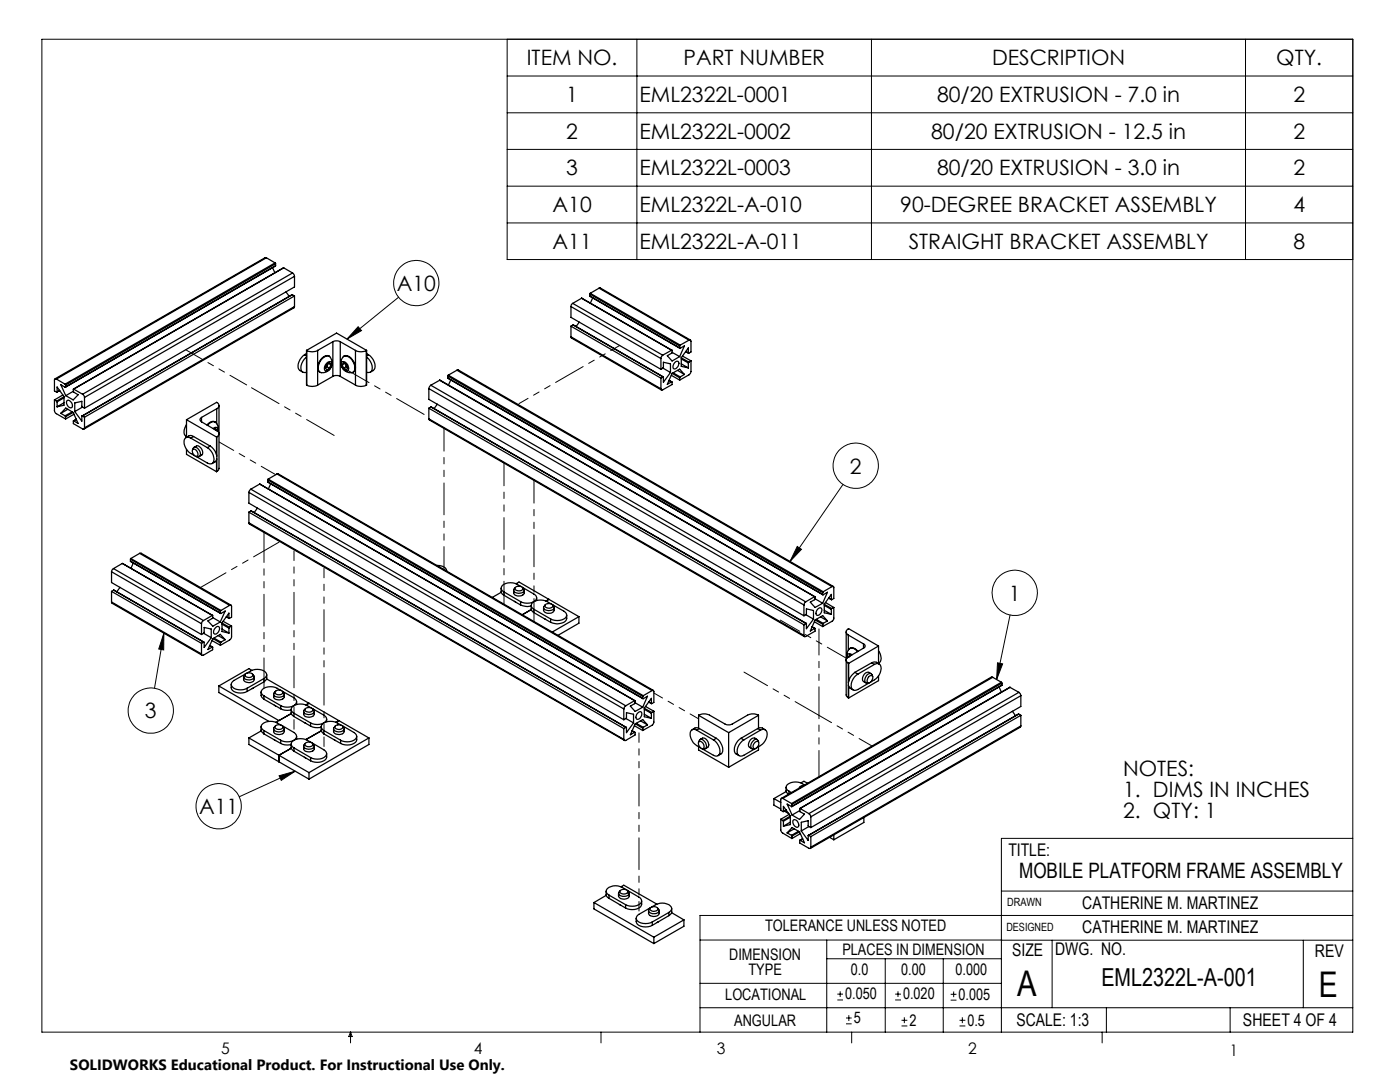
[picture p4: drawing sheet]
<svg xmlns="http://www.w3.org/2000/svg" width="279mm" height="216mm" viewBox="0 0 279 216" stroke-linecap="round" stroke-linejoin="round" font-family="sans-serif">
<g fill="none" stroke="#000" stroke-width=".2">
<path d="M8.4 7.8h261.6v198.2h-261.6zM101.2 7.8v44h168.8M101.2 15.2h168.8M127.1 7.8v44M173.9 7.8v44M248.6 7.8v44M101.2 22.5h168.8M101.2 29.8h168.8M101.2 37.1h168.8M79.6 59.3l-10.3 8.4M101.2 44.5h168.8M71.5 65.2l.6 .8-2.8 1.7z"/>
<path d="M168.2 96.7l-10.5 15.3M159.1 109l.8 .6-2.2 2.4zM32.7 126.4v3.3l-1-.2zM32.7 126.4l-1.9 10.9M199.1 132.3l1 .2-1.2 3.1zM201.6 122.7l-2.7 12.9M55.7 154.8l3.2-.9-2.8 1.8zM58.9 153.9l-11.2 5.1M199.8 177.8h70.2M270 167.3h-70.2v38.7M139.7 187.6h60.2M139.7 196.2h60.1"/>
<path d="M165 187.6v18.4M165 191.3h34.8M167.1 199.5h1.1M167.1 198.4h1.1M167.7 197.8v1.1M176.7 191.3v14.7M178.6 199.5h1.2M178.6 198.4h1.2M179.2 197.8v1.1M188.2 191.3v14.7M189.7 199.6h1.2M189.7 198.4h1.2"/>
<path d="M190.3 197.8v1.2M199.8 187.6h70.2M210 187.6v13.5M260.1 187.6v13.5M270 182.7h-130.3v23.3M70 206v2.1M70 206l.3 .8h-.7zM119.9 206v2.1M139.7 201.1h130.3M168.8 204.3h1.2M168.8 203.1h1.2M169.4 202.6v1.1"/>
<path d="M170 206v2.1M179.9 204.7h1.2M179.9 203.6h1.2M180.5 203v1.2M191.5 204.7h1.2M191.5 203.6h1.2M192.1 203v1.2M220 206v2.1M220.8 201.1v4.9M245.5 201.1v4.9"/>
<circle cx="83.1" cy="56.5" r="4.5"/>
<circle cx="170.8" cy="92.9" r="4.5"/>
<circle cx="202.5" cy="118.3" r="4.5"/>
<circle cx="30.1" cy="141.8" r="4.5"/>
<circle cx="43.6" cy="160.9" r="4.5"/>
</g>
<path d="M71.5 65.2l.6 .8-2.8 1.7zM199.1 132.3l1 .2-1.2 3.1zM159.1 109l.8 .6-2.2 2.4zM55.7 154.8l3.2-.9-2.8 1.8zM32.7 126.4v3.3l-1-.2z" fill="#000"/>
<g fill="none" stroke="#000" stroke-width=".25">
<path d="M53.2 51.4h-.3l-41.9 24.2M53.2 51.4l-41.9 24.2M53.2 51.4l1.7 1.1M54.4 53.4l.5 1M54.9 52.5l.1 .1M54.9 52.5l-41.9 24.2M55 53l-41.9 24.3M55 52.6l-41.9 24.2M55 52.6v.4M55 53l-41.9 24.2M56.6 53.4l-42 24.2M56.6 53.4l-41.9 24.2"/>
<path d="M56.6 53.4l1.8 1.1M57.1 58.2l.6 .9M58.3 58.8h.1M58.3 58.8l-41.9 24.2M58.3 58.8l.5 .3M58.4 54.5l.3 .3 .1 .3M58.4 54.5l-41.9 24.2M58.8 55.1l-41.9 24.2M58.8 55.1v2.2l-41.9 24.2M58.8 59.1v2.1M58.8 59.1l-41.9 24.2M116.1 59.5l18 10.4"/>
<path d="M116.1 59.5l-1.8 1M116.1 59.5l17.9 10.4M117.7 59.1h.1M117.7 59.1l18 10.4M117.7 58.7l17.9 10.3M117.7 58.7v.4M117.8 58.5l-.1 .2M117.8 58.5l17.9 10.4M118.3 59.4l-.5 1.1M119.6 57.5l.2-.1 18 10.4M119.6 57.5l-1.8 1M119.6 57.5l17.9 10.4"/>
<path d="M10.9 79.8l.1 2.5 2.1 1.3M10.9 79.8l.4 .2M11.3 75.6a.23 .23 0 0 0-.3 0 .23 .23 0 0 0-.1 .2v2.2l.5 .2M11.3 75.6l1.7 1.1M11.4 78.2v-1l1.4 1.9v1.8l-1.4 .3M11.9 77.9l-.5 .3M12.6 78.8l-1.7 1M12.8 79.4l-1.4 .8M12.8 79.2l-1.5 .8M13 76.7l.1 .1M13.1 77.2l-1-.4 1 2.2M13.1 76.8v.4"/>
<path d="M13.4 79.9a.95 .95 0 0 1 .9 1.5 .97 .97 0 0 1-.9-1.5zM14.6 78.1l1 .7-1 1-1.5-.8M14.6 78.1l-1.5 .9M14.7 77.6l-.1 .5M14.7 77.6l1.8 1.1M16.5 78.7l.4 .6M16.9 79.3v2.2M58.8 61.2l-.1 .2-41.9 24.2M58.8 61.2l-41.9 24.2M60.8 70.8a2.58 2.58 0 0 0-1.1 2.9l.7 .6M60.8 70.8l.4 .2M61.2 71.2a2.55 2.55 0 0 0-1 2.9 .84 .84 0 0 0 1 .2"/>
<path d="M61.2 70.6l-.4 .2M61.2 69.9h.1M61.2 69.9l6-3.4 6 3.4M61.2 69.9v6.9M61.2 69.9a2.26 2.26 0 0 0 2.2 0M61.2 76.8a2.26 2.26 0 0 0 2.2 0M63.4 69.9v6.9M64.1 71.8a1.17 1.17 0 0 1 1.8-.5 1.96 1.96 0 0 1 0 2.2 1.96 1.96 0 0 1-2 .8 1.76 1.76 0 0 1 0-2.2zM65.1 72.6a.63 .63 0 0 1 1.1-.2 1.24 1.24 0 0 1-1.3 1.6 1.04 1.04 0 0 1 .2-1.4zM65.2 73.2l-.2 .1M65.2 73.2l.6 .3M65.5 72.6l-.3 .6"/>
<path d="M65.5 72.5l.5 .3M65.7 71.1a1.28 1.28 0 0 0-1.7 .6l-.2 .4a1.59 1.59 0 0 0 .1 2.2M66 72.8l-.2-.4-.6 .3-.3 .7 .3 .4 .6-.3M66 72.8l-.2 .7M66.4 68.2a1.64 1.64 0 0 1 1.5 0M66.4 75.1a1.64 1.64 0 0 1 1.5 0M66.4 68.2l-3 1.7M66.4 68.2v6.9M66.4 75.1l-3 1.7M67.9 68.2l3 1.7M67.9 75.1l3 1.7M67.9 68.2v6.9"/>
<path d="M68.3 72.2a1.21 1.21 0 0 1 1.1 1.8 1.21 1.21 0 0 1-1.1-1.8zM68.3 72.8l.3-.4 .5 .3 .3 .7-.3 .4-.5-.3M68.3 72.8l.3 .7M68.6 71.1a2.15 2.15 0 0 1 2.2 2.3 .86 .86 0 0 1-1.1 1 1.94 1.94 0 0 1-1.5-1.3 1.94 1.94 0 0 1 .4-2zM68.6 71.1a1.24 1.24 0 0 1 1.7 .6 2.12 2.12 0 0 1 .5 2.3l-.4 .3M68.8 72.5l-.5 .3M68.9 72.6l.2 .6M69.1 73.2l.3 .1M69.1 73.2l-.5 .3M70.9 69.9a2.19 2.19 0 0 0 2.2 0M70.9 76.8a2.19 2.19 0 0 0 2.2 0M70.9 69.9v6.9"/>
<path d="M73.1 69.9h.1M73.1 69.9v6.9M73.2 71.2a2.55 2.55 0 0 1 .9 2.9 .84 .84 0 0 1-.9 .2M73.2 70.6l.3 .2M73.2 69.9l-.1 6.9M73.5 70.8a2.54 2.54 0 0 1 1.2 2.9l-.8 .6M73.5 70.8l-.3 .2M85.6 77.5l74.8 43.2M85.6 77.5v2.2l74.8 43.2M86 76.9l-.4 .6M86 76.9l74.8 43.2M87.7 75.9l74.9 43.2"/>
<path d="M87.7 75.9l-1.7 1M89.4 75.4v.1M89.4 75.4l74.8 43.3M89.4 75l74.8 43.3M89.4 75v.4M89.5 74.9l-.1 .1M89.5 74.9l74.8 43.2M90 75.8l-.5 1M91.2 73.9l.3-.1 74.8 43.2M91.2 73.9l74.9 43.2M91.2 73.9l-1.7 1M113.9 67.2l.1 .2 18 10.4"/>
<path d="M113.9 61.2l18 10.3M113.9 61.2v2.1l18 10.4M113.9 65.1v2.1M113.9 65.1l18 10.4M113.9 67.2l18 10.4M114.3 60.5l-.3 .4-.1 .3M114.3 60.5l18 10.4M114.4 64.8h.1M114.4 64.8l18 10.4M114.4 64.8l-.5 .3M115.6 64.3l-.6 .9M131.9 71.5v2.2"/>
<path d="M131.9 75.5v2.1M132.3 70.9l-.4 .6M132.3 73.4l1.5 .9M132.3 73.4l.1-1.1 1.4 .3v1.7M132.3 73.4l-.4 .3M133.5 75.9l.6 .3M133.5 75.9l.5 .3M133.8 74.3l-1.4 2v-1.1l-.5 .3M134 74.9l1.6 .9M134 76.2l.1 .5-1.8 1.1a.21 .21 0 0 1-.3 0 .21 .21 0 0 1-.1-.2M134 69.9h.1M134 69.9l-1.7 1"/>
<path d="M134.1 70.3v.2l-.9 .5 .9 1 1.5-.8M134.1 69.9v.4M134.1 70.3l1.5 .9M134.2 74.5l1.4 .9M134.3 74.4l1.4 .8M134.7 72.4l.2-.3h.4a.99 .99 0 0 1-.8 1.5 .85 .85 0 0 1 .2-1.2zM135.2 73.9l1.4 .8M135.6 69l.1 .5 .9-.5-1 2.2M135.6 75.4v.4M135.7 75.2l-.1 .2M135.7 68.9l-.1 .1M136 72.6l1.4 .8"/>
<path d="M136 71.4l1.5 .8M136 71.6l1.4 .8M136.2 71l1.7 1M136.6 74.7l-.9 .5M136.6 74.7l-1-1-1.5 .8-.9 2.2 .8-.5M137.4 70.4l-.6-.2 .6 .3M137.4 70.4v-1l-1.4 2v1.7l1.4 .3M137.4 72.4v1M137.5 72.2l-.1 .2M137.5 67.9a.24 .24 0 0 1 .3-.1 .24 .24 0 0 1 .1 .3v2.1l-.4 .3-.1-.1M137.5 67.9l-1.8 1M137.9 72l-.1 2.4-.3 .4-1.9 1"/>
<path d="M137.9 72l-.4 .2M11.3 80l.1 .2M11.4 80.2v1M12.1 82.5l1-1.1 1.5 .9 1 2.2-.9-.5M12.1 82.5l.9 .5M12.8 80.4l-1.4 .8M13 83l.1 .1M13.1 83.1v.5M13.5 81.7l-1.4 .8M14.4 82.2l-1.4 .8M14.6 82.3l-1.5 .8M14.6 84v.5l1.9 1.1a.23 .23 0 0 0 .2 0 .23 .23 0 0 0 .2-.2"/>
<path d="M14.7 84h-.1M14.8 82.7l-1.7 .9M14.9 82.1l1.4 1.9v-1l.6 .3M15.2 83.6l-.6 .4M15.2 83.7l-.5 .3M16.4 81.2l-.1-1.1-1.4 .3v1.7M16.4 81.2l.5 .3M16.4 81.2l-1.5 .9M16.9 83.3v2.1M37.2 84.7a1.68 1.68 0 0 0 0 2.4M37.2 89.7v1l6 3.4M37.2 83.7v3.5"/>
<path d="M37.2 83.7l6 3.5M38.1 87.4a.81 .81 0 0 0-1-.1 .81 .81 0 0 0-.4 .9l.4 1.3a3.2 3.2 0 0 0 1.7 1.4M38.1 87.4l3.3 1.9M38.4 89.8l.3-.5a1.21 1.21 0 0 1 1.1 1.8h-.6M38.5 89.7a.93 .93 0 0 1 .9 1.3 .93 .93 0 0 1-.9-1.3zM38.6 87.1l-.6-.2-.9 .4M38.6 87.1l-.5 .3M38.6 87.1l3.3 1.9M38.7 89.3l.5-.3a1.2 1.2 0 0 1 1.1 1.8l-.5 .3M40.2 83.3a.46 .46 0 0 0-.3 .4 .46 .46 0 0 0 .3 .5M40.2 84.2l3.1 1.7a.64 .64 0 0 1 .4 .7 .64 .64 0 0 1-.4 .6M40.2 83.3v.9"/>
<path d="M41.4 89.3a2.54 2.54 0 0 1 1.1 3 .83 .83 0 0 1-1.1 .1l-2.3-1.3M41.4 84.8a1.09 1.09 0 0 1 .9-.6 1.09 1.09 0 0 1 1.1 .5l.1 .6v.8a.54 .54 0 0 0-.1-.6 .54 .54 0 0 0-.5-.2l-.4 .2M41.9 89a2.54 2.54 0 0 1 1.2 3l-.8 .5M41.9 89l-.5 .3M42.8 85.7l.2-.2 .3 .4zM43 84.2a1.26 1.26 0 0 0-1.7 .6M43.2 87.2v3.6M43.2 91.7v2.4M43.3 81.6a.66 .66 0 0 0 .4-.7 .66 .66 0 0 0-.5-.6l-6 3.4M43.3 81.6l-3.1 1.7M43.3 87.2h-.1M43.3 94.1h-.1"/>
<path d="M43.3 81.6v3M43.3 87.2v3.9M43.3 91.5v2.6M43.3 85.9h.1M43.7 80.9v12.6l-.1 .3-.3 .3M49.7 98.2v2.2l74.8 43.2M49.7 98.2l74.8 43.3M50.1 97.6l-.4 .6M50.1 97.6l74.8 43.2M51.8 96.6h.1M51.8 96.6l74.9 43.2M51.8 96.6l-1.7 1"/>
<path d="M53.4 96.2l74.9 43.2M53.4 95.8l74.9 43.2M53.4 96.2l74.9 43.1M53.4 95.8v.4M53.5 95.6l-.1 .2M53.5 95.6l74.9 43.2M54 96.6l-.4 1M55.3 94.6h.3l74.8 43.2M55.3 94.6l-1.8 1M55.3 94.6l74.8 43.2M85.6 83.6l.1 .2 74.8 43.2M85.6 81.5v2.1"/>
<path d="M85.6 81.5l74.8 43.2M85.6 83.6l74.8 43.2M86 81.2l74.9 43.2M86 81.2l-.4 .3M87.3 80.6l-.7 .9M22.3 114.1l17.9 10.4M22.3 114.1v2.1l17.9 10.4M22.3 118v2.1M22.3 118l17.9 10.4M22.6 113.5l-.3 .6M22.6 113.5l18 10.3M22.7 117.8l18 10.3"/>
<path d="M22.7 117.8l-.4 .2M22.7 117.8l17.9 10.3M24 117.2l-.7 .9M24.4 112.4h.1M24.4 112.4l18 10.4M24.4 112.4l-1.8 1.1M26 112l18 10.4M26 111.6l18 10.4M26 112l18 10.3M26 111.6v.4M26.1 111.4l-.1 .2M26.1 111.4l18 10.4"/>
<path d="M26.6 112.4l-.5 1M27.9 110.4h.3l17.9 10.4M27.9 110.4l-1.8 1M27.9 110.4l17.9 10.4M49.7 104.3l.1 .3 74.8 43.1M49.7 102.2v2.1M49.7 102.2l74.8 43.2M49.7 104.3l74.8 43.2M50.1 102h.1M50.1 102l74.9 43.1M50.1 102l-.4 .2M51.4 101.4l-.7 .9"/>
<path d="M87.2 112.8a1.68 1.68 0 0 1 1.9 1.1M100 117.4a1.17 1.17 0 0 0 .6 1.4M100 118.2l-1.8 1M100.6 118.1l3.3 2M100.6 118.1v.7M100.6 118.8l3.3 1.9M102.5 117.8v.5a1.23 1.23 0 0 0 2.1 0v-.5M102.7 120l.2 .1M102.8 117.3l-.3 .5a1.28 1.28 0 0 0 2.1 .1v-.2l-.3-.4M102.9 117.2l.5-.2a.75 .75 0 0 1 1 .5 .91 .91 0 0 1-1.6-.1zM103 116.5l.6-.4 11.9 6.9M104 117.1a2.8 2.8 0 0 0-3.9 0 .78 .78 0 0 0 .5 1"/>
<path d="M104.2 117.2l2.3 1.3a.79 .79 0 0 1 .6 .8 .79 .79 0 0 1-.6 .8 2.91 2.91 0 0 1-2.6 0M107.1 119.3v.5M109.5 119.6l-.5 .3M162.6 119.1h.1l-.1 .5-.9 .6 1 1 1.5-.8M162.6 119.1l-1.8 1M162.7 119.5l1.5 .9M164.2 118.3l.1 .4 .8-.5-.9 2.2M164.3 118.1l-.1 .2M165.4 119.3l.5 .4M165.4 119.3l.5 .3M165.9 119.6v-1l-1.4 1.9v1.8l1.4 .3M166.1 117.1a.21 .21 0 0 1 .2-.1 .21 .21 0 0 1 .1 .3v2.1l-.5 .2"/>
<path d="M166.1 117.1l-1.8 1M22.3 120.1l.1 .3 17.9 10.3M22.3 120.1l17.9 10.4M40.2 124.5v2.1M40.2 128.4v2.1M40.6 123.8l-.3 .3-.1 .4M40.6 126.4l.1-1.2 1.5 .3v1.7M40.6 128.1l-.4 .3M40.6 126.4l-.4 .2M40.6 126.4l1.6 .8M42.2 127.2l-1.5 2v-1l-.1-.1M42.3 127.8l1.7 1"/>
<path d="M42.4 129.1v.5l-1.8 1.1a.25 .25 0 0 1-.3 0 .25 .25 0 0 1-.1-.2M42.4 129.1l-.5-.3 .5 .3M42.4 123.2v-.4l-1.8 1M42.4 123.2v.2l-.9 .5 1 1.1 1.5-.9M42.4 123.2l1.6 .9M42.5 127.4l1.5 .9M42.7 127.3l1.4 .8M43 125.3l.2-.2 .4-.1a.99 .99 0 0 1-.8 1.5 .83 .83 0 0 1 .2-1.2zM43.5 126.8l1.4 .8M43.7 136.9l12 6.9 2.4-1.4-3 1.7M43.7 136.9v1.3l10 5.7M44 122.3l.1 .1 .8-.5-.9 2.2"/>
<path d="M44 122v.3M44 128.3v.5M44.1 128.1l-.1 .2M44.1 121.8l-.1 .2M44.3 125.5l1.4 .8M44.3 124.3l1.5 .9M44.3 124.5l1.4 .8M44.5 124l1.7 .9M44.9 127.6l-.8 .5M44.9 127.6l-.9-1-1.5 .9-1 2.1 .9-.5M45.2 123.1l.5 .3M45.2 123l.5 .3"/>
<path d="M45.7 123.3v-1l-1.4 2v1.7l1.4 .3M45.7 125.3v1M45.8 125.2l-.1 .1M45.8 120.8a.23 .23 0 0 1 .3 0 .23 .23 0 0 1 .1 .2v2.2l-.4 .2-.1-.1M45.8 120.8l-1.7 1M46.1 136.6a1.34 1.34 0 0 0 1.4 1.7 2.77 2.77 0 0 0 1.8-.3M46.2 124.9l-.1 2.5-2.1 1.4M46.2 124.9l-.4 .3M48.6 135.1v.5a1.23 1.23 0 0 0 2.1 0v-.5M48.9 134.5l-.3 .5a1.21 1.21 0 0 0 2.1 .1l-.3-.6M49 134.5l.5-.2a.77 .77 0 0 1 1 .5 .94 .94 0 0 1-1.6-.1zM49 134.5l-2.3 1.3a.9 .9 0 0 0-.5 1 .9 .9 0 0 0 .9 .7l.4 .1a2.77 2.77 0 0 0 1.8-.3"/>
<path d="M49.2 134.3a2.8 2.8 0 0 1 4 .1 .8 .8 0 0 1-.5 1M49.3 137.3v.7M50.3 133.8l-.6-.4-6 3.5M50.6 137.3l-.3 .1M52.1 138.1a1.19 1.19 0 0 0 .6 1.4M52.7 135.4v.7M52.7 138.9v.6M52.7 138.9l3.3 1.9M52.7 139.5l3.3 1.9M52.7 135.4l-3.4 1.9M52.7 136.1l-3.4 1.9M53.2 135.5l8.5 4.8"/>
<path d="M53.2 134.7a1.17 1.17 0 0 1-.5 1.4M54.6 138.5a1.09 1.09 0 0 0 .6 1.1 1.09 1.09 0 0 0 1.2-.1l.3-.4v-.6M54.9 138l-.3 .5a1.15 1.15 0 0 0 1.8 .5l.3-.4-.3-.6M55.1 137.8l.3-.1a.68 .68 0 0 1 .7 0 .68 .68 0 0 1 .3 .7l-.7 .2a.59 .59 0 0 1-.8-.6zM56.1 137.8a2.8 2.8 0 0 0-3.9 0 .8 .8 0 0 0 .5 1.1M56.3 137.9l2.4 1.3a.9 .9 0 0 1 .5 1.1 .9 .9 0 0 1-.9 .7l-.5 .1a2.77 2.77 0 0 1-1.8-.3M103.9 120.7l1.3 .3 .8-.1M103.9 120.1v.6M106 120.8a1.21 1.21 0 0 0 .5 1.4M106 121.6l-1.8 1.1M106.5 121.6l3.4 1.9M106.5 121.6v.6"/>
<path d="M106.5 122.2l3.4 2M108.5 121.2a1.09 1.09 0 0 0 .6 1.1 1.09 1.09 0 0 0 1.2-.1l.3-.4v-.6M108.7 123.4l.2 .2M108.8 120.7l-.3 .4a.9 .9 0 0 0 1.3 .7 .62 .62 0 0 0 .7-.8l-.2-.3M108.8 120.7l.5-.3a.77 .77 0 0 1 1 .6 .94 .94 0 0 1-1.6-.2zM109.9 123.5v.7M110 120.5a3 3 0 0 0-3.7-.2 .78 .78 0 0 0 .2 1.3M110.2 120.7l2.3 1.3a.82 .82 0 0 1 .6 .7 .82 .82 0 0 1-.6 .8l-1.3 .3-1.3-.3M113.1 122.7a1.34 1.34 0 0 1-1.4 1.7l-.5 .1-1.3-.3M115.5 123l-5.3 3.1M115.5 123v1.4l-4.2 2.4M128.3 139.3l.1 .1 .8-.5-.9 2.2"/>
<path d="M128.3 139v.3M128.4 138.8l-.1 .2M130.1 137.8a.21 .21 0 0 1 .3 0 .21 .21 0 0 1 .1 .2v2.2l-.5 .1M130.1 137.8l-1.7 1M160.4 120.7v2.2M160.4 124.7v2.1M160.8 120.1l-.4 .6M160.8 122.7l1.5 .8M160.9 122.6v-1.1l1.4 .3v1.7M160.9 122.6l-.5 .3M160.9 124.4l-.5 .3M162.3 123.5l-1.4 1.9v-1"/>
<path d="M162.5 124.1l1.7 .9M162.6 125.4h.1v.5l-1.9 1.1a.21 .21 0 0 1-.3 0 .21 .21 0 0 1-.1-.2M162.6 125.4l-.5-.3 .5 .3M162.7 123.7l1.5 .9M162.9 123.6l1.4 .8M163.2 121.5l.5-.3 .2 .1a.97 .97 0 0 1-.9 1.5 .85 .85 0 0 1 .2-1.3zM163.8 123.1l1.3 .8M164.2 124.6v.4M164.3 124.4l-.1 .2M164.5 121.8l1.4 .8M164.5 120.8l1.4 .8M164.5 120.6l1.5 .8"/>
<path d="M164.7 120.2l1.7 1M165.1 123.9l-.8 .5M165.1 123.9l-.9-1.1-1.5 .9-1 2.2 .9-.5M165.9 121.6v1M166 121.4l-.1 .2M166.4 121.2v2.4l-.3 .3-1.9 1.1M166.4 121.2l-.4 .2M168.9 126.1v12.7l.4 .4M169.3 131.1h.1M169.3 131.1a.66 .66 0 0 0-.4 .6 .66 .66 0 0 0 .4 .6M169.3 126.7a.67 .67 0 0 1-.4-.6 .67 .67 0 0 1 .5-.7l5.9 3.5M169.3 132.3l.1 .1"/>
<path d="M169.3 139.2l.1 .1M169.3 126.7l3 1.8M169.3 126.7v3M169.3 132.3v3.9M169.3 136.7v2.5M169.4 132.4v3.6M169.4 136.9v2.4M169.6 129.4a1.23 1.23 0 0 1 1.6 .6M169.8 130.8l-.5 .3M169.8 130.8l-.2-.1-.3 .4M170.6 134.2a2.58 2.58 0 0 0-1.1 2.9l.8 .6M170.6 134.2l.6 .3"/>
<path d="M171.2 130a1.09 1.09 0 0 0-1.9-.2l-.2 .7v.7a.54 .54 0 0 1 .2-.7 .54 .54 0 0 1 .7 .2M171.2 134.5a2.5 2.5 0 0 0-1.2 3 .83 .83 0 0 0 1.2 .1l2.3-1.4M172.3 128.5a.44 .44 0 0 1 .3 .4 .44 .44 0 0 1-.3 .4M172.3 129.3l-3 1.8M172.3 128.5v.8M173.3 135.1a.54 .54 0 0 1 .8-.2 .89 .89 0 0 1-.1 .9 .89 .89 0 0 1-.9 .3v-.4zM173.8 134.4a1.1 1.1 0 0 0-1.2 0 1.1 1.1 0 0 0-.5 1.1l.2 .5 .5 .2M174 132.3a1.16 1.16 0 0 1 1.5 .2M174 132.3l.5 .3M174 132.3l-3.4 1.9M174.2 135l-.3-.6a1.19 1.19 0 0 0-1.1 1.8h.6M174.5 132.6a.89 .89 0 0 1 1.2 0 .89 .89 0 0 1 .1 1.2 3.2 3.2 0 0 1-2.1 2.3"/>
<path d="M174.5 132.6l-3.3 1.9M175.3 129.9a1.57 1.57 0 0 1 0 2.4M175.3 128.9l-5.9 3.5M175.3 128.9v3.5M175.3 134.8v1l-5.9 3.5M198.1 135.1h-.3l-41.9 24.2M198.1 135.1l-41.9 24.2M198.1 135.1l1.7 1M199.4 137.1l.4 1M199.8 136.1l.2 .2M199.8 136.1l-41.8 24.2M200 136.7l-42 24.3"/>
<path d="M200 136.3l-42 24.2M200 136.3v.4M200 136.7l-42 24.2M201.6 137.2l-42 24.1M201.6 137.2l-41.9 24.1M201.6 137.2l1.7 .9M203.3 138.1l.3 .3 .1 .4M203.3 138.1l-41.9 24.2M203.7 138.8l-41.9 24.2M203.7 138.8v2.2l-41.9 24.1M49.7 147.2l12 7M49.7 147.2v1.4l12 6.9"/>
<path d="M52.1 145a1.19 1.19 0 0 0 .6 1.4M52.1 145.8l-2.4 1.4M52.7 145.8l3.3 1.9M52.7 145.8v.6M52.7 146.4l3.3 1.9M54.6 145.5a1.09 1.09 0 0 0 .6 1 1.09 1.09 0 0 0 1.2-.1l.3-.4v-.5M54.8 140.7l.2 .2M54.8 147.6l.2 .2M54.9 144.9a.96 .96 0 0 1 1.6 .2 .95 .95 0 0 1-1.6 0zM54.9 144.9l-.2 .3a.7 .7 0 0 0 .1 .7 .7 .7 0 0 0 .8 .2 .77 .77 0 0 0 .8-.2 .77 .77 0 0 0 .2-.7l-.2-.3M56 148.3a2.96 2.96 0 0 0 2.1 .3M56 141.4a2.96 2.96 0 0 0 2.1 .3"/>
<path d="M56 140.8v.6M56 147.7v.6M56.1 144.7a2.85 2.85 0 0 0-3.9 0 .83 .83 0 0 0 .5 1.1M56.3 144.8l2.4 1.4a.9 .9 0 0 1 .5 1 .9 .9 0 0 1-.9 .7l-.5 .1a2.77 2.77 0 0 1-1.8-.3M58.1 141.5a1.19 1.19 0 0 0 .6 1.5M58.1 148.4a1.19 1.19 0 0 0 .6 1.5M58.1 149.3l-2.4 1.4v1.3M58.7 142.3l3.3 2M58.7 142.3v.7M58.7 149.2v.7M58.7 143l3.3 1.9M58.7 149.2l3.3 2"/>
<path d="M58.7 149.9l3.3 1.9M59.2 140v.6M59.2 146.9v.6M60.6 142v.5a1.23 1.23 0 0 0 2.1 0v-.5M60.6 148.9v.5a1.23 1.23 0 0 0 2.1 0v-.5M60.7 151.1l.3 .1M60.7 144.2l.3 .1M60.9 148.4a.99 .99 0 0 1 1.6 .2 .98 .98 0 0 1-1.7 0zM60.9 148.3a.65 .65 0 0 0-.2 .9l.9 .3a.77 .77 0 0 0 .8-.1 .77 .77 0 0 0 .2-.8l-.2-.3M60.9 141.4a.65 .65 0 0 0-.2 .8l.9 .4a.77 .77 0 0 0 .8-.1 .77 .77 0 0 0 .2-.8l-.2-.3M61 141.4l.5-.2a.76 .76 0 0 1 .9 .5 .9 .9 0 0 1-1.5-.1zM61.7 140.3l-.6 .4"/>
<path d="M61.7 154.2v1.3M61.7 140.3l11.9 6.9M62 144.9a3.1 3.1 0 0 0 2.1 .2M62 144.3v.6M62 151.2v.6M62.1 141.3a2.8 2.8 0 0 0-3.9 0 .8 .8 0 0 0 .5 1M62.1 148.1a2.89 2.89 0 0 0-3.9 .1 .83 .83 0 0 0 .5 1M62.3 141.4l2.3 1.3a.82 .82 0 0 1 .6 .8 .82 .82 0 0 1-.6 .8 2.91 2.91 0 0 1-2.6 0M62.3 148.3l2.3 1.3a.82 .82 0 0 1 .6 .8 .82 .82 0 0 1-.6 .8 2.91 2.91 0 0 1-2.6 0M64.1 145a1.23 1.23 0 0 0 .5 1.4M64.1 145.8l-3 1.8M64.6 145.8l3.4 1.9"/>
<path d="M64.6 145.8v.6M64.6 146.4l3.4 1.9M65.2 150.4v.7a1.86 1.86 0 0 1-2.4 1l-.8-.3M65.2 143.5v.5M66.6 145.5a1.09 1.09 0 0 0 .5 1 1.09 1.09 0 0 0 1.3-.1l.3-.4v-.5M66.7 147.6l.3 .2M66.9 144.9l-.3 .4a.9 .9 0 0 0 1.3 .7 .65 .65 0 0 0 .7-.8l-.2-.3M66.9 144.9l.5-.3a.78 .78 0 0 1 1 .5 .92 .92 0 0 1-1.6-.1zM67.6 143.8l-.5 .3M68 147.7v.6M68.1 144.7a2.85 2.85 0 0 0-3.9 0 .85 .85 0 0 0 .4 1.1M68.3 144.8l2.3 1.4a.82 .82 0 0 1 .6 .7 .82 .82 0 0 1-.6 .8l-1.3 .3-1.3-.3"/>
<path d="M71.2 146.9v.7a1.86 1.86 0 0 1-2.4 1l-.8-.3M73.6 147.2v1.4l-11.9 6.9M73.6 147.2l-11.9 7M124.5 141.5v2.1M124.5 145.4v2.1M124.9 140.8l-.4 .7M124.9 143.4l.1-1.2 1.4 .3v1.8M124.9 143.4l1.5 .9M124.9 143.4l-.4 .2M126.2 145.8l.5 .3M126.2 145.8l.4 .3M126.4 144.3l-1.4 1.9v-1l-.5 .2"/>
<path d="M126.6 144.8l1.7 1M126.6 146.1l.2 .5-2 1.2-.3-.3M126.8 140.3l-.2-.5-1.7 1M126.8 140.3l-1 .6 1 1.1 1.5-.9M126.8 144.5l-1 2.1 .8-.5M126.8 144.5l1.5-.9 .9 1M126.8 140.2l1.5 .9M126.8 144.4l1.5 .9M127 144.3l1.4 .8M127.3 142.3l.6-.3a.99 .99 0 0 1-.8 1.5 .83 .83 0 0 1 .2-1.2zM127.8 143.8l1.4 .8M128.3 145.3v.5"/>
<path d="M128.4 145.1l-.1 .2M128.6 141.3l1.5 .9M128.6 142.5l1.4 .8M128.6 141.5l1.4 .8M128.8 141l1.7 .9M129.2 144.6l-.8 .5M129.5 140.1l.5 .3M129.5 140.1l.5 .2M130 140.3v-1l-1.4 2v1.7l1.4 .3M130 142.3v1M130.1 142.2l-.1 .1M130.5 141.9l-.1 2.5-.2 .3-1.9 1.1"/>
<path d="M130.5 141.9l-.4 .3M139 145.7a.81 .81 0 0 0-.9-.1 .81 .81 0 0 0-.4 .9l.2 .9a3 3 0 0 0 1.9 1.8M139 145.7l3.4 1.9M139.4 148.1l.3-.5a1.16 1.16 0 0 1 1.3 1.3l-.2 .5h-.6M139.4 142.7a2.23 2.23 0 0 1 2.2 0l3.1 1.8a1.64 1.64 0 0 0 1.5 0l3-1.8a2.39 2.39 0 0 1 2.2 0M139.4 142.7v2.6M139.4 149v.6l6 3.5M139.4 142.7l6 3.5M139.5 148a.91 .91 0 0 1 .9 1.3 .93 .93 0 0 1-.9-1.3zM139.6 145.4l-.6-.2-.9 .4M139.6 145.4l-.6 .3M139.6 145.4l3.3 1.9"/>
<path d="M139.7 147.6a1.11 1.11 0 0 1 1.4 0 1.11 1.11 0 0 1 .3 1.3l-.6 .5M142.4 147.6a2.54 2.54 0 0 1 1.1 3 .78 .78 0 0 1-1.1 .1l-2.3-1.3M142.9 147.3a2.54 2.54 0 0 1 1.2 3l-.8 .5M142.9 147.3l-.5 .3M145.4 146.2v6.9M147.9 147.3a2.5 2.5 0 0 0-1.2 3l.8 .5M147.9 147.3l.5 .3M148.4 147.6a2.5 2.5 0 0 0-1.1 3 .83 .83 0 0 0 1.1 .1l2.3-1.3M150.7 148.1l.5-.2a.84 .84 0 0 1 .1 1 .84 .84 0 0 1-.9 .4 .88 .88 0 0 1 .3-1.2zM151.1 147.6l-.5-.3a1.24 1.24 0 0 0-1 1.8l.4 .3M151.2 145.4a1.16 1.16 0 0 1 1.5 .2M151.2 145.4l.6 .3"/>
<path d="M151.2 145.4l-3.3 1.9M151.4 142.7l-6 3.5M151.4 142.7v2.6M151.4 149v.6l-6 3.5M151.4 148.1l-.3-.5a1.13 1.13 0 0 0-1.3 1.3l.1 .3a.66 .66 0 0 0 .8 .2M151.8 145.7a.9 .9 0 0 1 1.1 .1 .9 .9 0 0 1 .2 1.1l-.2 .5a3.3 3.3 0 0 1-1.9 1.8M151.8 145.7l-3.4 1.9M154.4 159.3v1.4l1.4 .7M154.4 159.3l1.4 .8M156.2 159.3a.25 .25 0 0 0-.3 0 .25 .25 0 0 0-.1 .3v2.1l.6 .2M156.2 159.3l1.8 1M156.9 157.1l.1 .9 .4 .5"/>
<path d="M156.9 157.9l-2.5 1.4M157.4 157.9l.5 .3M157.4 157.9v.5M159.7 157l-.2 .2M159.8 156.2l.6-.3 .7 .4M160.4 156.7a.67 .67 0 0 0-.8 .5M160.6 156.6a2.75 2.75 0 0 0-3.6 .2 .83 .83 0 0 0 .4 1.1M202 141.9l.7 .9M203.3 142.5l-42 24.2M203.3 142.5l-41.9 24.2M203.3 142.5l.4 .2M203.7 144.9l-.1 .2-41.9 24.2"/>
<path d="M203.7 142.7v2.2M203.7 142.7l-41.9 24.2M203.7 144.9l-41.9 24.2M121 177.8v1l.5 .4M121 178.6l-2.5 1.5M121.5 178.6l3.3 1.9M121.5 178.6v.6M121.5 179.2l3.3 2M123.4 178.3a1.11 1.11 0 0 0 .6 1.1 1.11 1.11 0 0 0 1.3-.2l.3-.3v-.6M123.8 177.7l.7-.3a.6 .6 0 0 1 .8 .7l-.8 .3a.59 .59 0 0 1-.7-.7zM123.8 177.7l-.3 .3a.74 .74 0 0 0 .3 .8 .74 .74 0 0 0 .8 .1 .75 .75 0 0 0 .9-.8l-.2-.4M123.9 177l.6-.4 6.6 3.8"/>
<path d="M125 177.5a2.8 2.8 0 0 0-4 .1 .83 .83 0 0 0 .5 1M125.2 177.7l2.3 1.3a.79 .79 0 0 1 .6 .8 .79 .79 0 0 1-.6 .7 2.91 2.91 0 0 1-2.7 0M128.1 179.8a1.34 1.34 0 0 1-1.4 1.7 2.93 2.93 0 0 1-1.9-.3M155.8 163.5l.1 2.4 2.1 1.4M155.8 163.5l.4 .2M156.2 163.7l.2 .2M156.4 161.9l.5-.3-.6 .4M156.4 161.9v-1l1.3 1.9v1.7l-1.3 .4M156.4 163.9v1M156.5 161.8l.9 .5M157.1 166.2l.9 .5M157.5 162.5l-1.7 1"/>
<path d="M157.7 164l-1.3 .9M157.7 163.1l-1.3 .8M157.7 162.8l-1.5 .9M158 166.7v.1M158 160.3v.2M158 160.9l-.9-.5 1 2.2M158 160.5v.4M158 166.8v.5M158.3 163.7l.1-.1a.97 .97 0 0 1 .8 1.4 .98 .98 0 0 1-.9-1.3zM158.5 165.4l-1.4 .8M159.3 165.9l-1.3 .8M159.6 166l.9 2.2-.8-.5"/>
<path d="M159.6 166l-1.5-.9-1 1.1M159.6 166l-1.6 .8M159.6 167.7v.5l1.8 1.1a.23 .23 0 0 0 .3 0 .23 .23 0 0 0 .1-.2M159.6 161.7l-1.5 .9M159.7 167.7h-.1M159.7 161.3l-.1 .6 .9 .6-.9 1-1.5-.9M159.7 161.3l1.7 1M159.7 166.3l-1.7 1M159.9 165.8l1.4 1.9v-1h.1M160.2 167.4l-.6 .3M160.2 167.4l-.5 .3M161.4 166.7l.4 .2"/>
<path d="M161.4 162.3l.4 .7M161.4 164.9l-1.5 .9M161.8 165.1l-.5-.3v-1l-1.4 .3v1.7M161.8 163v2.1M161.8 166.9v2.2M165.6 167.1l.8 .5M166.4 166.6v1M172.4 163.1v1l-6 3.5M118.5 180.1l12 6.9M118.5 180.1v1.3l12 6.9M123.6 180.5l.3 .1M124.8 180.5v.7"/>
<path d="M127 183.2a1.34 1.34 0 0 0 1.3 1.7 2.93 2.93 0 0 0 1.9-.3M129.4 181.7v.5a1.2 1.2 0 0 0 2.2 0v-.5M129.8 181.2l-.4 .5a1.21 1.21 0 0 0 2.2 .1l-.4-.6M129.8 181.2l.5-.3a.78 .78 0 0 1 1 .5 .92 .92 0 0 1-1.6-.1zM129.8 181.1l-2.3 1.4a.88 .88 0 0 0-.5 1 .88 .88 0 0 0 .9 .6l.4 .2a2.93 2.93 0 0 0 1.9-.3M130.1 181a2.8 2.8 0 0 1 3.9 0 .83 .83 0 0 1-.5 1.1M130.2 184v.6M130.5 187v1.3M131.4 183.9l-.2 .1M133.5 182.1l-3.3 1.9M133.5 182.1v.6M133.5 182.7l-3.3 1.9"/>
<path d="M134 182.1l2.5 1.5M134.1 181.3l-.1 .9-.5 .5M136.5 183.6l-6 3.4M136.5 183.6v1.2l-6 3.5"/>
</g>
<path d="M163.4 125.5v29.5" fill="none" stroke="#000" stroke-width=".2" stroke-dasharray="6.3 1.3 1.3 1.3 1.3 1.3" stroke-dashoffset="1.1"/>
<path d="M88.6 85.5v28.1M100.6 92.4v28.1M106.6 95.8v28.2" fill="none" stroke="#000" stroke-width=".2" stroke-dasharray="6.3 1.3 1.3 1.3 1.3 1.3" stroke-dashoffset="1.8"/>
<path d="M58.7 109.9v35.6M64.7 113.4v35.6M130.5 138.3l8.9 5.1M127.5 146.2v35.6" fill="none" stroke="#000" stroke-width=".2" stroke-dasharray="6.3 1.3 1.3 1.3 1.3 1.3" stroke-dashoffset="4.4"/>
<path d="M52.7 106.2v31.1" fill="none" stroke="#000" stroke-width=".2" stroke-dasharray="6.3 1.3 1.3 1.3 1.3 1.3" stroke-dashoffset=".3"/>
<path d="M103.6 80.5l20.1-11.6" fill="none" stroke="#000" stroke-width=".2" stroke-dasharray="6.3 1.3 1.3 1.3 1.3 1.3" stroke-dashoffset="4.3"/>
<path d="M55.7 108.2l-15.7 9" fill="none" stroke="#000" stroke-width=".2" stroke-dasharray="6.3 1.3 1.3 1.3 1.3 1.3" stroke-dashoffset=".5"/>
<path d="M163.4 142.7l10.6 6.2" fill="none" stroke="#000" stroke-width=".2" stroke-dasharray="6.3 1.3 1.3 1.3 1.3 1.3" stroke-dashoffset="3.4"/>
<path d="M148.5 134.1l14.9 8.6" fill="none" stroke="#000" stroke-width=".2" stroke-dasharray="6.3 1.3 1.3 1.3 1.3 1.3" stroke-dashoffset=".9"/>
<path d="M155.7 123.7l13.3 7.7" fill="none" stroke="#000" stroke-width=".2" stroke-dasharray="6.3 1.3 1.3 1.3 1.3 1.3" stroke-dashoffset="1.9"/>
<path d="M49.2 76.8l-12.1-7" fill="none" stroke="#000" stroke-width=".2" stroke-dasharray="6.3 1.3 1.3 1.3 1.3 1.3" stroke-dashoffset="2.5"/>
<path d="M67.7 87.4l-18.5-10.6M85.6 83.3l-18.4-10.7" fill="none" stroke="#000" stroke-width=".2" stroke-dasharray="6.3 1.3 1.3 1.3 1.3 1.3" stroke-dashoffset="-1.1"/>
<path d="M55 94.7l-11.3-6.5" fill="none" stroke="#000" stroke-width=".2" stroke-dasharray="6.3 1.3 1.3 1.3 1.3 1.3" stroke-dashoffset="3"/>
<g font-size="7.1">
<text x="203" y="198.7">A</text>
<text x="263.2" y="198.9">E</text>
</g>
<text font-size="4.9" x="219.8" y="196.7">EML2322L-A-001</text>
<g font-size="4.2">
<text x="105.1" y="13">ITEM NO.</text>
<text x="136.4" y="13">PART NUMBER</text>
<text x="198" y="13">DESCRIPTION</text>
<text x="254.7" y="13">QTY.</text>
<text x="113" y="20.3">1</text>
<text x="127.6" y="20.3">EML2322L-0001</text>
<text x="187" y="20.3">80/20 EXTRUSION - 7.0 in</text>
<text x="258.1" y="20.3">2</text>
<text x="113" y="27.7">2</text>
<text x="127.6" y="27.7">EML2322L-0002</text>
<text x="185.8" y="27.7">80/20 EXTRUSION - 12.5 in</text>
<text x="258.1" y="27.7">2</text>
<text x="113" y="35">3</text>
<text x="127.6" y="35">EML2322L-0003</text>
<text x="187" y="35">80/20 EXTRUSION - 3.0 in</text>
<text x="258.1" y="35">2</text>
<text x="110.3" y="42.3">A10</text>
<text x="127.6" y="42.3">EML2322L-A-010</text>
<text x="179.7" y="42.3">90-DEGREE BRACKET ASSEMBLY</text>
<text x="258.1" y="42.3">4</text>
<text x="110.3" y="49.6">A11</text>
<text x="127.6" y="49.6">EML2322L-A-011</text>
<text x="181.3" y="49.6">STRAIGHT BRACKET ASSEMBLY</text>
<text x="258.1" y="49.6">8</text>
<text x="79.2" y="58">A10</text>
<text x="169.6" y="94.5">2</text>
<text x="201.4" y="119.9">1</text>
<text x="28.9" y="143.4">3</text>
<text x="224.2" y="154.8">NOTES:</text>
<text x="224.2" y="158.9">1. DIMS IN INCHES</text>
<text x="39.7" y="162.4">A11</text>
<text x="224.2" y="163.1">2. QTY: 1</text>
<text x="203.4" y="175.1">MOBILE PLATFORM FRAME ASSEMBLY</text>
</g>
<g font-size="3.5">
<text x="201.2" y="170.7">TITLE:</text>
<text x="216" y="181.4">CATHERINE M. MARTINEZ</text>
<text x="202" y="190.7">SIZE</text>
<text x="210.6" y="190.6">DWG. NO.</text>
<text x="216" y="186.2">CATHERINE M. MARTINEZ</text>
<text x="262.4" y="190.9">REV</text>
<text x="202.9" y="204.6">SCALE: 1:3</text>
<text x="248.1" y="204.6">SHEET 4 OF 4</text>
</g>
<g font-size="3.2">
<text x="152.7" y="185.7">TOLERANCE UNLESS NOTED</text>
<text x="145.5" y="191.5">DIMENSION</text>
<text x="168.1" y="190.5">PLACES IN DIMENSION</text>
<text x="149.4" y="194.6">TYPE</text>
<text x="169.8" y="194.6">0.0</text>
<text x="179.8" y="194.6">0.00</text>
<text x="190.7" y="194.6">0.000</text>
<text x="144.7" y="199.6">LOCATIONAL</text>
<text x="168.7" y="199.4">0.050</text>
<text x="180.2" y="199.4">0.020</text>
<text x="191.3" y="199.5">0.005</text>
<text x="146.5" y="204.6">ANGULAR</text>
<text x="170.4" y="204.2">5</text>
<text x="181.5" y="204.6">2</text>
<text x="193.1" y="204.6">0.5</text>
<text x="44.2" y="210.4">5</text>
<text x="94.6" y="210.3">4</text>
<text x="143.1" y="210.4">3</text>
<text x="193.2" y="210.3">2</text>
<text x="245.4" y="210.6">1</text>
</g>
<text font-size="3" x="14" y="213.5">SOLIDWORKS Educational Product. For Instructional Use Only.</text>
<g font-size="2.3">
<text x="200.8" y="185.7">DESIGNED</text>
<text x="201" y="180.9">DRAWN</text>
</g>
</svg>
